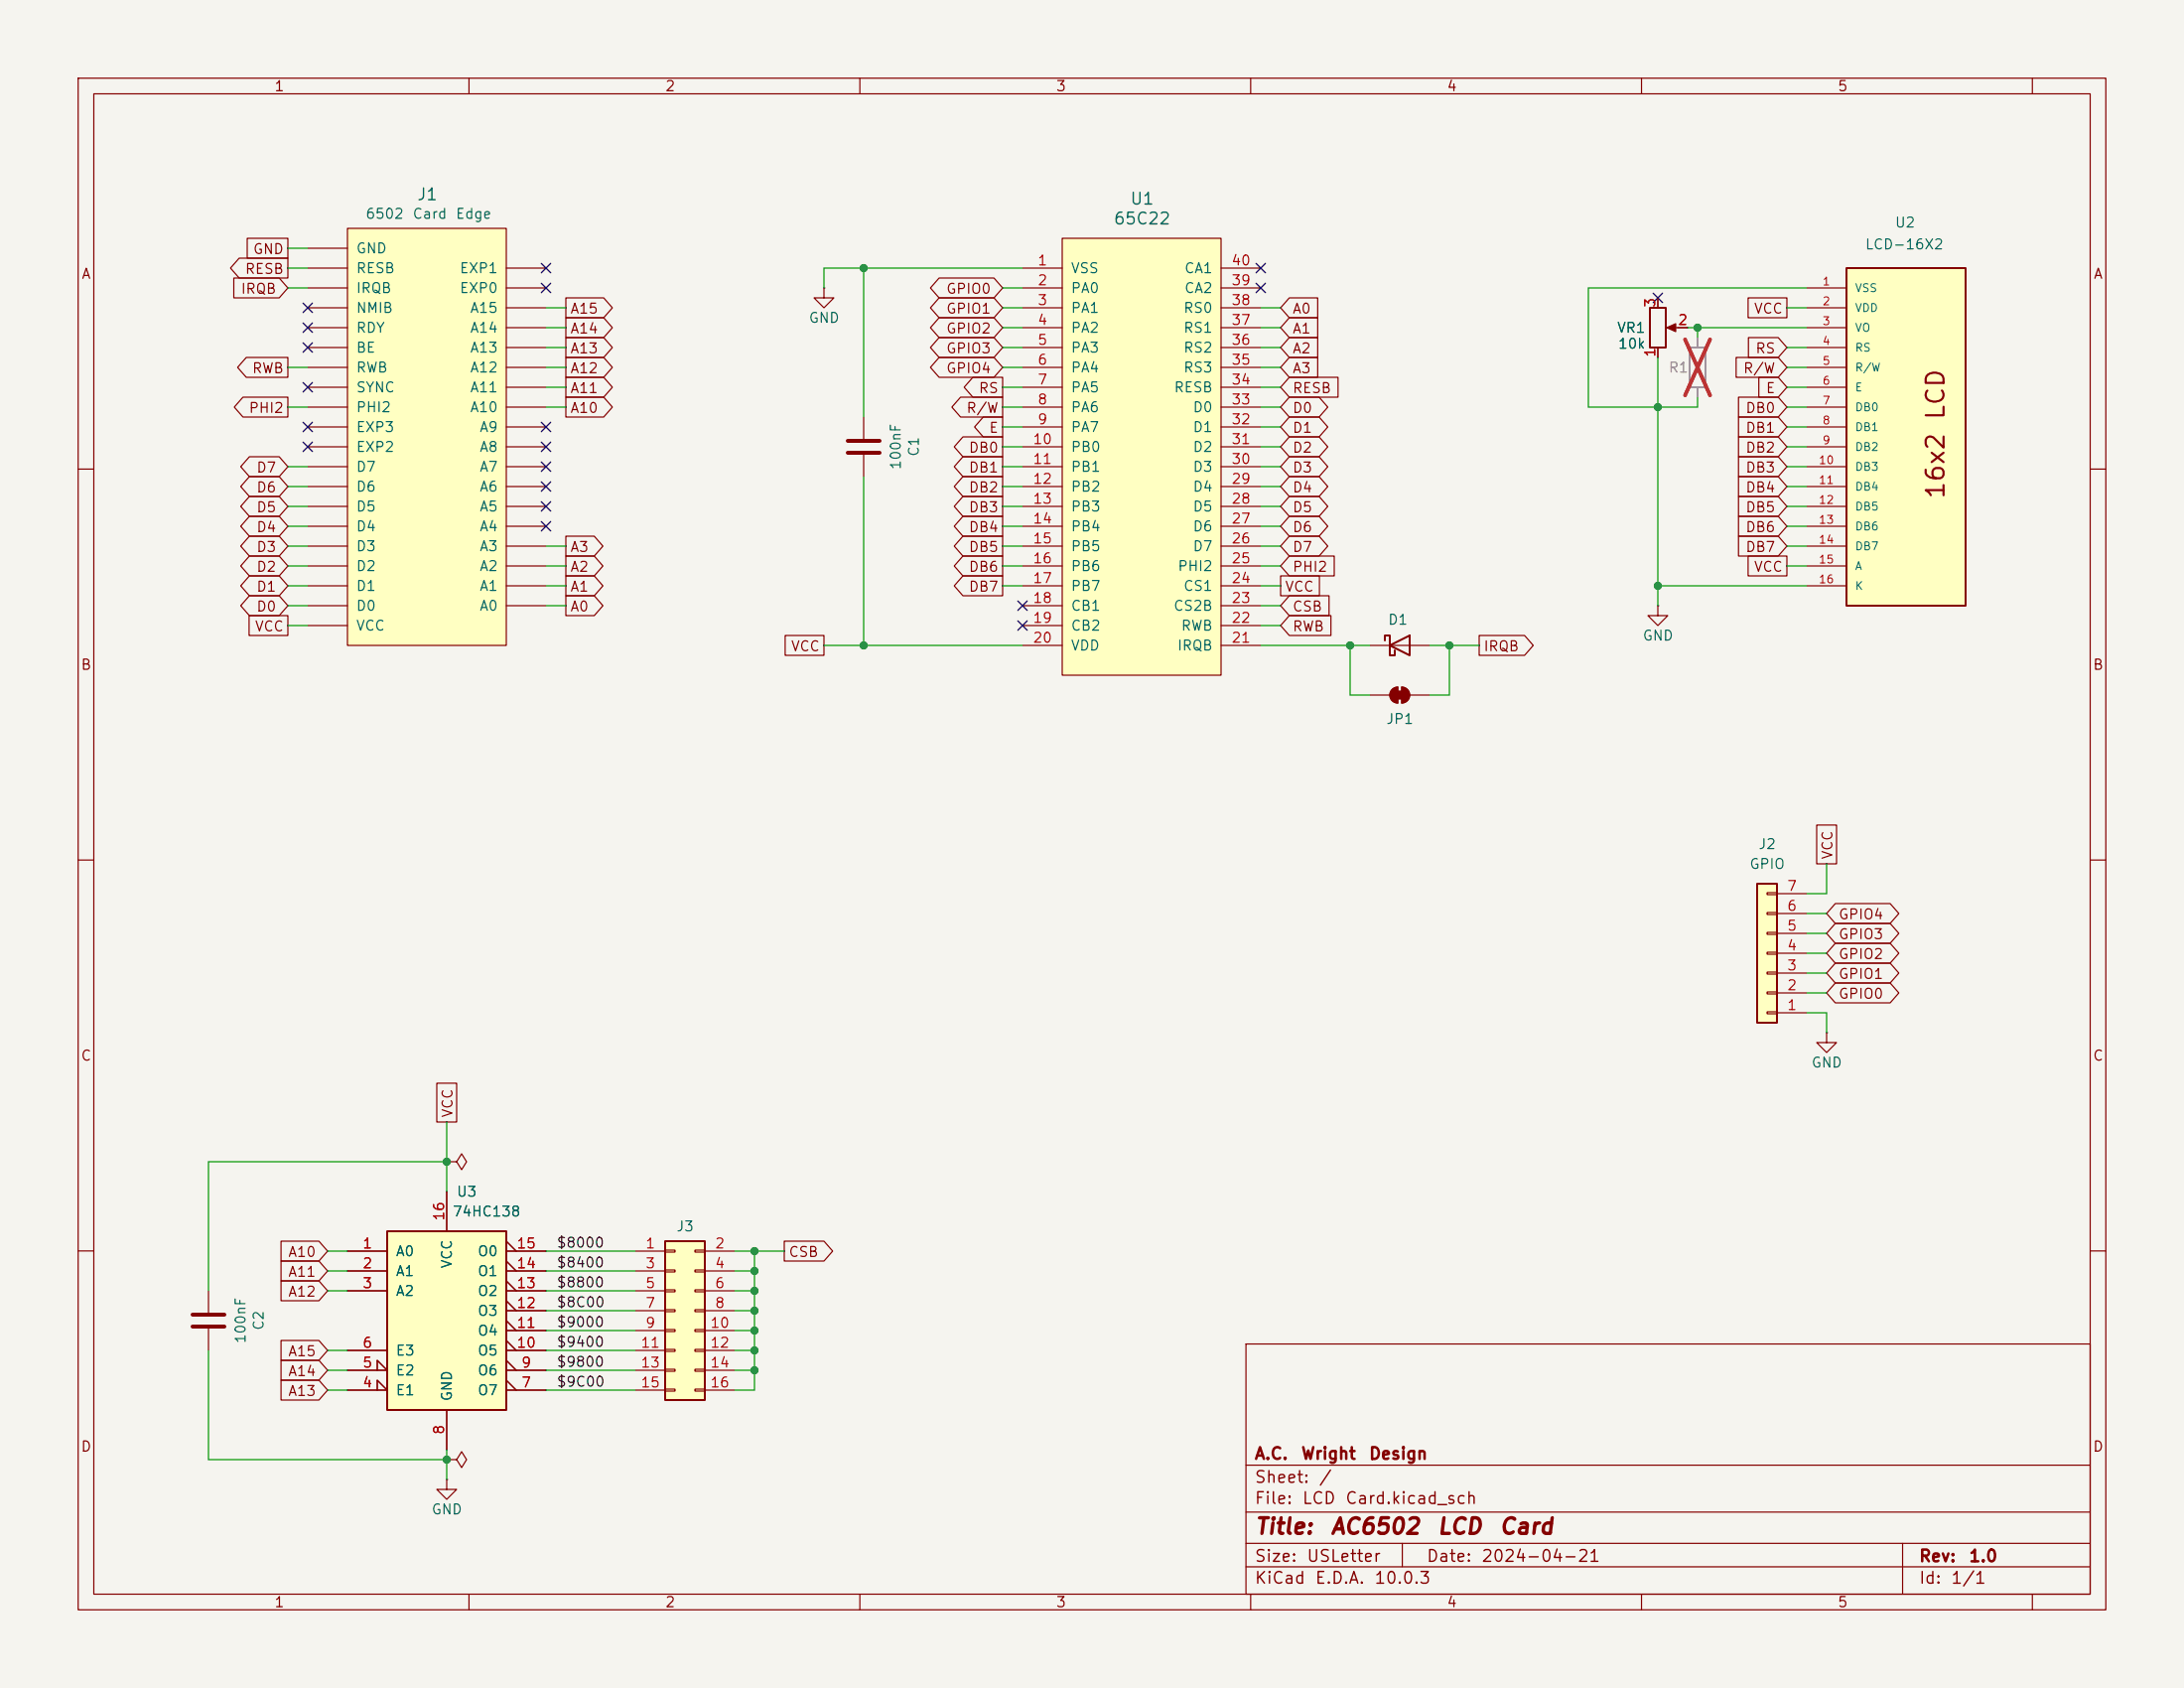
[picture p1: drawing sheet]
<svg xmlns="http://www.w3.org/2000/svg" width="279mm" height="216mm" viewBox="0 0 279 216" stroke-linecap="round" stroke-linejoin="round" font-family="sans-serif">
<path d="M0 0h279.4v215.9h-279.4z" fill="#f5f4ef" stroke="#f5f4ef" stroke-width=".13"/>
<g fill="none" stroke="#840000" stroke-width=".15">
<path d="M10 10h259.4v195.9h-259.4zM12 12h255.4v191.9h-255.4zM60 10v2M110 10v2M160 10v2M210 10v2M260 10v2M212.1 38.1v1.3M212.1 44.5v1.2M213.6 41.9h2.3M10 60h2M267.4 60h2"/>
<path d="M175.3 82.6h7.6M10 110h2M267.4 110h2M10 160h2M26.7 165.1v2.8M26.7 169.9v2.8M159.4 171.9h108v32h-108zM267.4 160h2M159.4 197.4h108M159.4 193.4h108M159.4 187.4h108M179.4 197.4v3"/>
<path d="M243.4 197.4v6.5M60 203.9v2M110 203.9v2M159.4 200.4h108M160 203.9v2M210 203.9v2M260 203.9v2"/>
</g>
<path d="M24.6 168.1h4.1M24.6 169.7h4.1" fill="none" stroke="#840000" stroke-width=".51"/>
<path d="M211.1 39.4h2v5.1h-2zM177.2 81.9v-.6h.6v2.5h.6v-.6M177.8 82.6l2.5-1.3v2.5z" fill="none" stroke="#840000" stroke-width=".25"/>
<path d="M213.2 41.9l1.2-.5v1z" fill="#840000" stroke="#840000" stroke-width=".15"/>
<path d="M236.2 34.3h15.3v43.2h-15.3z" fill="#ffffc2"/>
<path d="M236.2 34.3h15.3v43.2h-15.3z" fill="none" stroke="#840000" stroke-width=".25"/>
<g fill="none" stroke="#840000" stroke-width=".15">
<path d="M231.1 36.8h5.1M231.1 39.4h5.1M231.1 41.9h5.1M231.1 44.5h5.1M231.1 47h5.1M231.1 49.5h5.1M231.1 52.1h5.1M231.1 54.6h5.1M231.1 57.2h5.1M231.1 59.7h5.1M231.1 62.2h5.1M231.1 64.8h5.1"/>
<path d="M231.1 67.3h5.1M231.1 69.9h5.1M231.1 72.4h5.1M231.1 74.9h5.1"/>
</g>
<path d="M44.4 29.2h20.4v53.4h-20.4z" fill="#ffffc2"/>
<g fill="none" stroke="#840000" stroke-width=".15">
<path d="M39.4 39.4h5M39.4 36.8h5M39.4 34.3h5M39.4 31.8h5M44.4 29.2h20.4v53.4h-20.4zM64.8 39.4h5M64.8 36.8h5M64.8 34.3h5M39.4 59.7h5M39.4 57.2h5M39.4 54.6h5M39.4 52.1h5"/>
<path d="M39.4 49.5h5M39.4 47h5M39.4 44.5h5M39.4 41.9h5M64.8 59.7h5M64.8 57.2h5M64.8 54.6h5M64.8 52.1h5M64.8 49.5h5M64.8 47h5M64.8 44.5h5M64.8 41.9h5"/>
<path d="M39.4 77.5h5M39.4 74.9h5M39.4 72.4h5M39.4 69.9h5M39.4 67.3h5M39.4 64.8h5M39.4 62.2h5M64.8 77.5h5M64.8 74.9h5M64.8 72.4h5M64.8 69.9h5M64.8 67.3h5"/>
<path d="M64.8 64.8h5M64.8 62.2h5M39.4 80h5"/>
</g>
<path d="M216.2 44.5h2v5h-2z" fill="none" stroke="#9c9b98" stroke-width=".25"/>
<path d="M217.2 43.2v1.3M217.2 49.5v1.3" fill="none" stroke="#9c9b98" stroke-width=".15"/>
<path d="M215.6 43.4l3.2 7.2M218.8 43.4l-3.2 7.2" fill="none" stroke="#e12e31" stroke-width=".46"/>
<path d="M135.9 30.5h20.3v55.9h-20.3z" fill="#ffffc2"/>
<g fill="none" stroke="#840000" stroke-width=".15">
<path d="M130.8 34.3h5.1M130.8 36.8h5.1M130.8 39.4h5.1M135.9 30.5h20.3v55.9h-20.3zM156.2 34.3h5.1M156.2 36.8h5.1M156.2 39.4h5.1M130.8 41.9h5.1M130.8 44.5h5.1M130.8 47h5.1M130.8 49.5h5.1M130.8 52.1h5.1"/>
<path d="M130.8 54.6h5.1M130.8 57.2h5.1M130.8 59.7h5.1M156.2 41.9h5.1M156.2 44.5h5.1M156.2 47h5.1M156.2 49.5h5.1M156.2 52.1h5.1M156.2 54.6h5.1M156.2 57.2h5.1M156.2 59.7h5.1M130.8 62.2h5.1"/>
<path d="M130.8 64.8h5.1M130.8 67.3h5.1M130.8 69.9h5.1M130.8 72.4h5.1M130.8 74.9h5.1M130.8 77.5h5.1M156.2 62.2h5.1M156.2 64.8h5.1M156.2 67.3h5.1M156.2 69.9h5.1M156.2 72.4h5.1M156.2 74.9h5.1"/>
<path d="M156.2 77.5h5.1M130.8 80h5.1M130.8 82.6h5.1M156.2 80h5.1M156.2 82.6h5.1M233.7 132.1v1.3h1.2l-1.2 1.2-1.3-1.2h1.3M233.7 132.1h.1"/>
</g>
<path d="M224.8 113h2.5v17.8h-2.5z" fill="#ffffc2"/>
<path d="M224.8 113h2.5v17.8h-2.5z" fill="none" stroke="#840000" stroke-width=".25"/>
<g fill="none" stroke="#840000" stroke-width=".15">
<path d="M105.4 36.8v1.3h1.3l-1.3 1.3-1.3-1.3h1.3M105.4 36.8h.1M212.1 77.5v1.2h1.3l-1.3 1.3-1.3-1.3h1.3M212.1 77.5h.1M175.3 88.9h2.5M178.1 88.2l.4-.3h.3v2a1.02 1.02 0 0 1-.9-.6 1.02 1.02 0 0 1 .2-1.1zM179.3 87.9a1.02 1.02 0 0 1 1 1 1.02 1.02 0 0 1-1 1zM180.3 88.9h2.6M226.1 119.3h1.2v.2h-1.2zM226.1 116.7h1.2v.3h-1.2zM226.1 114.2h1.2v.2h-1.2zM227.3 119.4h3.8"/>
<path d="M227.3 116.8h3.8M227.3 114.3h3.8M226.1 129.4h1.2v.3h-1.2zM226.1 126.9h1.2v.2h-1.2zM226.1 124.3h1.2v.3h-1.2zM226.1 121.8h1.2v.2h-1.2zM227.3 129.5h3.8M227.3 127h3.8M227.3 124.5h3.8M227.3 121.9h3.8M57.1 148.6h1.3l.7-1 .6 1-.6 1-.7-1M57.1 148.6h.1"/>
</g>
<g fill="#840000" stroke="#840000" stroke-width=".15">
<path d="M178.6 88.4h1v1h-1z"/>
<path d="M178.1 88.2l.4-.3h.3v2a1.02 1.02 0 0 1-.9-.6 1.02 1.02 0 0 1 .2-1.1z"/>
<path d="M179.3 87.9a1.02 1.02 0 0 1 1 1 1.02 1.02 0 0 1-1 1z"/>
</g>
<path d="M85.1 158.8h5.1v20.3h-5.1z" fill="#ffffc2"/>
<path d="M85.1 158.8h5.1v20.3h-5.1z" fill="none" stroke="#840000" stroke-width=".25"/>
<g fill="none" stroke="#840000" stroke-width=".15">
<path d="M110.5 53.3v2.8M110.5 58.2v2.8M85.1 159.9h1.3v.2h-1.3zM88.9 159.9h1.3v.2h-1.3zM81.3 160h3.8M81.3 162.6h3.8M81.3 165.1h3.8M81.3 167.6h3.8M81.3 170.2h3.8M81.3 172.7h3.8M81.3 175.3h3.8M81.3 177.8h3.8"/>
<path d="M85.1 162.4h1.3v.3h-1.3zM85.1 165h1.3v.2h-1.3zM85.1 167.5h1.3v.3h-1.3zM85.1 170.1h1.3v.2h-1.3zM85.1 172.6h1.3v.2h-1.3zM85.1 175.1h1.3v.3h-1.3zM85.1 177.7h1.3v.2h-1.3zM88.9 162.4h1.3v.3h-1.3zM88.9 165h1.3v.2h-1.3zM88.9 167.5h1.3v.3h-1.3zM88.9 170.1h1.3v.2h-1.3zM88.9 172.6h1.3v.2h-1.3z"/>
<path d="M88.9 175.1h1.3v.3h-1.3zM88.9 177.7h1.3v.2h-1.3zM90.2 160h3.8M90.2 162.6h3.8M90.2 165.1h3.8M90.2 167.6h3.8M90.2 170.2h3.8M90.2 172.7h3.8M90.2 175.3h3.8M90.2 177.8h3.8"/>
</g>
<path d="M108.5 56.4h4M108.5 57.9h4" fill="none" stroke="#840000" stroke-width=".51"/>
<path d="M49.5 157.5h15.3v22.8h-15.3z" fill="#ffffc2"/>
<path d="M49.5 157.5h15.3v22.8h-15.3z" fill="none" stroke="#840000" stroke-width=".25"/>
<g fill="none" stroke="#840000" stroke-width=".15">
<path d="M29.9 35.6h5.8l1.1 1.2-1.1 1.3h-5.8zM30.6 33h6.2v2.6h-6.2l-1.1-1.3zM31.6 30.5h5.2v2.5h-5.2zM72.4 38.1h4.8l1.1 1.3-1.1 1.2h-4.8zM120.1 35.6h7.1l1.1 1.2-1.1 1.3h-7.1l-1.1-1.3zM120.1 38.1h7.1l1.1 1.3-1.1 1.2h-7.1l-1.1-1.2zM164.9 38.1h3.7v2.5h-3.7l-1.1-1.2zM212.1 38.1v1.3M223.6 38.1h5v2.5h-5zM31.1 50.8h5.7v2.5h-5.7l-1.1-1.2zM31.5 45.7h5.3v2.6h-5.3l-1.1-1.3zM31.9 58.4h3.8l1.1 1.3-1.1 1.3h-3.8l-1.1-1.3z"/>
<path d="M72.4 40.6h4.8l1.1 1.3-1.1 1.3h-4.8zM72.4 43.2h4.8l1.1 1.3-1.1 1.2h-4.8zM72.4 45.7h4.8l1.1 1.3-1.1 1.3h-4.8zM72.4 50.8h4.8l1.1 1.3-1.1 1.2h-4.8zM72.4 48.3h4.8l1.1 1.2-1.1 1.3h-4.8zM120.1 40.6h7.1l1.1 1.3-1.1 1.3h-7.1l-1.1-1.3zM120.1 45.7h7.1l1.1 1.3-1.1 1.3h-7.1l-1.1-1.3zM120.1 43.2h7.1l1.1 1.3-1.1 1.2h-7.1l-1.1-1.2zM122.9 50.8h5.4v2.5h-5.4l-1.1-1.2zM123.2 55.9h5.1v2.5h-5.1l-1.1-1.2zM123.2 58.4h5.1v2.6h-5.1l-1.1-1.3zM124.5 48.3h3.8v2.5h-3.8l-1.2-1.3z"/>
<path d="M125.8 53.3h2.5v2.6h-2.5l-1.1-1.3zM164.9 50.8h3.9l1.1 1.3-1.1 1.2h-3.9l-1.1-1.2zM164.9 53.3h3.9l1.1 1.3-1.1 1.3h-3.9l-1.1-1.3zM164.9 48.3h6.3v2.5h-6.3l-1.1-1.3zM164.9 43.2h3.7v2.5h-3.7l-1.1-1.2zM164.9 45.7h3.7v2.6h-3.7l-1.1-1.3zM164.9 40.6h3.7v2.6h-3.7l-1.1-1.3zM164.9 55.9h3.9l1.1 1.3-1.1 1.2h-3.9l-1.1-1.2zM164.9 58.4h3.9l1.1 1.3-1.1 1.3h-3.9l-1.1-1.3zM212.1 44.5v1.2M214.6 41.9h1.3M222.1 45.7h5.4l1.1 1.3-1.1 1.3h-5.4z"/>
<path d="M222.4 53.3h5.1l1.1 1.3-1.1 1.3h-5.1zM222.4 55.9h5.1l1.1 1.3-1.1 1.2h-5.1zM222.4 58.4h5.1l1.1 1.3-1.1 1.3h-5.1zM222.4 50.8h5.1l1.1 1.3-1.1 1.2h-5.1zM223.7 43.2h3.8l1.1 1.3-1.1 1.2h-3.8zM225 48.3h2.5l1.1 1.2-1.1 1.3h-2.5zM31.9 78.7h4.9v2.6h-4.9zM31.9 61h3.8l1.1 1.2-1.1 1.3h-3.8l-1.1-1.3zM31.9 63.5h3.8l1.1 1.3-1.1 1.2h-3.8l-1.1-1.2zM31.9 66h3.8l1.1 1.3-1.1 1.3h-3.8l-1.1-1.3zM31.9 68.6h3.8l1.1 1.3-1.1 1.2h-3.8l-1.1-1.2zM31.9 71.1h3.8l1.1 1.3-1.1 1.3h-3.8l-1.1-1.3z"/>
<path d="M31.9 73.7h3.8l1.1 1.2-1.1 1.3h-3.8l-1.1-1.3zM31.9 76.2h3.8l1.1 1.3-1.1 1.2h-3.8l-1.1-1.2zM72.4 68.6h3.6l1.1 1.3-1.1 1.2h-3.6zM72.4 73.7h3.6l1.1 1.2-1.1 1.3h-3.6zM72.4 76.2h3.6l1.1 1.3-1.1 1.2h-3.6zM72.4 71.1h3.6l1.1 1.3-1.1 1.3h-3.6zM123.2 73.7h5.1v2.5h-5.1l-1.1-1.3zM123.2 68.6h5.1v2.5h-5.1l-1.1-1.2zM123.2 71.1h5.1v2.6h-5.1l-1.1-1.3zM123.2 66h5.1v2.6h-5.1l-1.1-1.3zM123.2 61h5.1v2.5h-5.1l-1.1-1.3zM123.2 63.5h5.1v2.5h-5.1l-1.1-1.2z"/>
<path d="M163.8 73.7h5v2.5h-5zM164.9 71.1h5.8v2.6h-5.8l-1.1-1.3zM164.9 68.6h3.9l1.1 1.3-1.1 1.2h-3.9l-1.1-1.2zM164.9 63.5h3.9l1.1 1.3-1.1 1.2h-3.9l-1.1-1.2zM164.9 61h3.9l1.1 1.2-1.1 1.3h-3.9l-1.1-1.3zM164.9 66h3.9l1.1 1.3-1.1 1.3h-3.9l-1.1-1.3zM164.9 78.7h5.4v2.6h-5.4l-1.1-1.3zM164.9 76.2h5.1v2.5h-5.1l-1.1-1.2zM222.4 66h5.1l1.1 1.3-1.1 1.3h-5.1zM222.4 68.6h5.1l1.1 1.3-1.1 1.2h-5.1zM222.4 61h5.1l1.1 1.2-1.1 1.3h-5.1zM222.4 63.5h5.1l1.1 1.3-1.1 1.2h-5.1z"/>
<path d="M223.6 71.1h5v2.6h-5zM100.4 81.3h5v2.5h-5zM189.2 81.3h5.8l1.2 1.3-1.2 1.2h-5.8zM232.4 105.5h2.6v5h-2.6zM234.8 118.1h7l1.1 1.3-1.1 1.3h-7l-1.1-1.3zM234.8 115.6h7l1.1 1.2-1.1 1.3h-7l-1.1-1.3zM55.9 138.5h2.5v5h-2.5zM234.8 120.6h7l1.1 1.3-1.1 1.3h-7l-1.1-1.3zM234.8 123.2h7l1.1 1.3-1.1 1.2h-7l-1.1-1.2zM234.8 125.7h7l1.1 1.3-1.1 1.3h-7l-1.1-1.3zM36 158.7h4.8l1.1 1.3-1.1 1.3h-4.8zM57.1 152.4v5.1"/>
<path d="M64.8 158.8l1.2 1.2M100.3 158.7h5.1l1.1 1.3-1.1 1.3h-5.1zM36 176.5h4.8l1.1 1.3-1.1 1.3h-4.8zM36 174h4.8l1.1 1.3-1.1 1.2h-4.8zM36 163.8h4.8l1.1 1.3-1.1 1.3h-4.8zM36 171.4h4.8l1.1 1.3-1.1 1.3h-4.8zM36 161.3h4.8l1.1 1.3-1.1 1.2h-4.8zM44.4 177.8h5.1l-1.2-1.3v1.3M44.4 175.3h5.1l-1.2-1.3v1.3M44.4 160h5.1M44.4 162.6h5.1M44.4 165.1h5.1"/>
<path d="M44.4 172.7h5.1M64.8 160h5M64.8 162.6h5M64.8 165.1h5M64.8 177.8h5M64.8 175.3h5M64.8 172.7h5M64.8 176.5l1.2 1.3M64.8 174l1.2 1.3M64.8 171.5l1.2 1.2M64.8 170.2h5M64.8 168.9l1.2 1.3"/>
<path d="M64.8 167.6h5M64.8 166.4l1.2 1.2M64.8 163.8l1.2 1.3M64.8 161.3l1.2 1.3M57.1 189.2v1.3h1.3l-1.3 1.3-1.2-1.3h1.2M57.1 189.2h.1M57.1 186.7h1.3l.7-1 .6 1-.6 1-.7-1M57.1 186.7h.1M57.1 180.3v5.1"/>
</g>
<g fill="none" stroke="#009600" stroke-width=".15">
<path d="M36.8 31.8h2.6M36.8 36.8h2.6M36.8 34.3h2.6M69.8 39.4h2.6M110.5 34.3v19M128.3 36.8h2.5M128.3 39.4h2.5M130.8 34.3h-25.4v2.5M161.3 39.4h2.5M228.6 39.4h2.5M231.1 36.8h-27.9v15.3h14v-1.3M36.8 52.1h2.6"/>
<path d="M36.8 47h2.6M36.8 59.7h2.6M69.8 41.9h2.6M69.8 49.5h2.6M69.8 52.1h2.6M69.8 47h2.6M69.8 44.5h2.6M128.3 41.9h2.5M128.3 49.5h2.5M128.3 52.1h2.5M128.3 54.6h2.5M128.3 47h2.5"/>
<path d="M128.3 59.7h2.5M128.3 44.5h2.5M128.3 57.2h2.5M161.3 41.9h2.5M161.3 49.5h2.5M161.3 52.1h2.5M161.3 54.6h2.5M161.3 47h2.5M161.3 59.7h2.5M161.3 44.5h2.5M161.3 57.2h2.5M212.1 45.7v31.8"/>
<path d="M215.9 41.9h15.2M217.2 41.9v1.3M228.6 49.5h2.5M228.6 52.1h2.5M228.6 54.6h2.5M228.6 47h2.5M228.6 59.7h2.5M228.6 44.5h2.5M228.6 57.2h2.5M36.8 77.5h2.6M36.8 74.9h2.6M36.8 72.4h2.6"/>
<path d="M36.8 69.9h2.6M36.8 67.3h2.6M36.8 64.8h2.6M36.8 62.2h2.6M69.8 77.5h2.6M69.8 74.9h2.6M69.8 72.4h2.6M69.8 69.9h2.6M110.5 61v21.6M128.3 74.9h2.5M128.3 72.4h2.5M128.3 69.9h2.5"/>
<path d="M128.3 67.3h2.5M128.3 64.8h2.5M128.3 62.2h2.5M161.3 77.5h2.5M161.3 74.9h2.5M161.3 72.4h2.5M161.3 69.9h2.5M161.3 67.3h2.5M161.3 64.8h2.5M161.3 62.2h2.5M212.1 74.9h19M228.6 72.4h2.5"/>
<path d="M228.6 69.9h2.5M228.6 67.3h2.5M228.6 64.8h2.5M228.6 62.2h2.5M36.8 80h2.6M105.4 82.6h25.4M161.3 82.6h14M161.3 80h2.5M172.7 82.6v6.3h2.6M182.9 82.6h6.3M185.4 82.6v6.3h-2.5M231.1 119.4h2.6"/>
<path d="M231.1 116.8h2.6M233.7 110.5v3.8h-2.6M231.1 121.9h2.6M231.1 124.5h2.6M231.1 129.5h2.6v2.6M231.1 127h2.6M57.1 148.6h-30.4v16.5M57.1 143.5v8.9M26.7 172.7v14h30.4M41.9 160h2.5M41.9 162.6h2.5M41.9 175.3h2.5"/>
<path d="M41.9 165.1h2.5M41.9 177.8h2.5M41.9 172.7h2.5M69.8 160h11.5M69.8 162.6h11.5M69.8 175.3h11.5M69.8 165.1h11.5M69.8 167.6h11.5M69.8 177.8h11.5M69.8 172.7h11.5M69.8 170.2h11.5M94 160h6.3"/>
<path d="M94 162.6h2.5M94 175.3h2.5M94 165.1h2.5M94 167.6h2.5M94 172.7h2.5M94 170.2h2.5M96.5 160v17.8h-2.5M57.1 185.4v3.8"/>
</g>
<g fill="none" stroke="#000084" stroke-width=".15">
<path d="M38.8 38.8l1.2 1.2M40 38.8l-1.2 1.2M69.2 36.2l1.3 1.2M69.2 33.7l1.3 1.2M70.5 36.2l-1.3 1.2M70.5 33.7l-1.3 1.2M160.7 33.7l1.2 1.2M160.7 36.2l1.2 1.2M161.9 33.7l-1.2 1.2M161.9 36.2l-1.2 1.2M211.5 37.5l1.2 1.2M212.7 37.5l-1.2 1.2"/>
<path d="M38.8 43.8l1.2 1.3M38.8 41.3l1.2 1.2M38.8 54l1.2 1.2M38.8 56.5l1.2 1.3M38.8 48.9l1.2 1.2M40 43.8l-1.2 1.3M40 41.3l-1.2 1.2M40 54l-1.2 1.2M40 56.5l-1.2 1.3M40 48.9l-1.2 1.2M69.2 54l1.3 1.2M69.2 56.5l1.3 1.3"/>
<path d="M69.2 59.1l1.3 1.2M70.5 54l-1.3 1.2M70.5 56.5l-1.3 1.3M70.5 59.1l-1.3 1.2M69.2 61.6l1.3 1.2M69.2 64.2l1.3 1.2M69.2 66.7l1.3 1.2M70.5 61.6l-1.3 1.2M70.5 64.2l-1.3 1.2M70.5 66.7l-1.3 1.2M130.2 79.4l1.2 1.2M130.2 76.9l1.2 1.2"/>
<path d="M131.4 79.4l-1.2 1.2M131.4 76.9l-1.2 1.2"/>
</g>
<path d="M217.2 43.2v1.3M217.2 49.5v1.3" fill="none" stroke="#9c9b98" stroke-width=".15"/>
<path d="M215.6 43.4l3.2 7.2M218.8 43.4l-3.2 7.2" fill="none" stroke="#e12e31" stroke-width=".46"/>
<g fill="#009600" stroke="#009600" stroke-width=".13">
<circle cx="110.5" cy="34.3" r=".46"/>
<circle cx="57.1" cy="186.7" r=".46"/>
<circle cx="110.5" cy="82.6" r=".46"/>
<circle cx="96.5" cy="170.2" r=".46"/>
<circle cx="96.5" cy="165.1" r=".46"/>
<circle cx="96.5" cy="167.6" r=".46"/>
<circle cx="96.5" cy="175.3" r=".46"/>
<circle cx="96.5" cy="172.7" r=".46"/>
<circle cx="96.5" cy="162.6" r=".46"/>
<circle cx="96.5" cy="160" r=".46"/>
<circle cx="57.1" cy="148.6" r=".46"/>
<circle cx="212.1" cy="74.9" r=".46"/>
<circle cx="185.4" cy="82.6" r=".46"/>
<circle cx="212.1" cy="52.1" r=".46"/>
<circle cx="217.2" cy="41.9" r=".46"/>
<circle cx="172.7" cy="82.6" r=".46"/>
</g>
<text font-size="2.3" fill="#840000" x="249.3" y="64" transform="rotate(-90 249.3 64)">16x2 LCD</text>
<g font-size="2" fill="#840000">
<text x="160.4" y="196.7">Title:</text>
<text x="170.1" y="196.7">AC6502</text>
<text x="183.7" y="196.7">LCD</text>
<text x="191.7" y="196.7">Card</text>
</g>
<g font-size="1.5" fill="#006464">
<text x="53.2" y="26">J1</text>
<text x="142.4" y="29.1">65C22</text>
<text x="144.5" y="26.5">U1</text>
</g>
<g font-size="1.5" fill="#840000">
<text x="160.4" y="190">Sheet:</text>
<text x="160.4" y="187">A.C.</text>
<text x="166.4" y="187">Wright</text>
<text x="168.6" y="190">/</text>
<text x="175" y="187">Design</text>
<text x="160.4" y="192.7">File:</text>
<text x="166.5" y="192.7">LCD</text>
<text x="172" y="192.7">Card.kicad_sch</text>
<text x="160.4" y="202.9">KiCad</text>
<text x="160.4" y="200.1">Size:</text>
<text x="167.1" y="200.1">USLetter</text>
<text x="168.1" y="202.9">E.D.A.</text>
<text x="175.7" y="202.9">10.0.3</text>
<text x="182.4" y="200.1">Date:</text>
<text x="189.4" y="200.1">2024-04-21</text>
<text x="245.4" y="200.1">Rev:</text>
<text x="245.4" y="202.9">Id:</text>
<text x="249.5" y="202.9">1/1</text>
<text x="251.8" y="200.1">1.0</text>
</g>
<g font-size="1.3" fill="#840000">
<text x="35" y="12">1</text>
<text x="85" y="12">2</text>
<text x="135" y="12">3</text>
<text x="185" y="12">4</text>
<text x="235" y="12">5</text>
<text x="10.3" y="36">A</text>
<text x="31.3" y="35.4">RESB</text>
<text x="32.3" y="32.8">GND</text>
<text x="267.7" y="36">A</text>
<text x="30.7" y="37.9">IRQB</text>
<text x="72.9" y="40.4">A15</text>
<text x="121" y="37.9">GPIO0</text>
<text x="121" y="40.4">GPIO1</text>
<text x="165.3" y="40.4">A0</text>
<text x="224.3" y="40.4">VCC</text>
<text x="72.9" y="43">A14</text>
<text x="72.9" y="45.5">A13</text>
<text x="121" y="43">GPIO2</text>
<text x="121" y="45.5">GPIO3</text>
<text x="165.3" y="45.5">A2</text>
<text x="165.3" y="43">A1</text>
<text x="224.5" y="45.5">RS</text>
<text x="31.7" y="53.1">PHI2</text>
<text x="32.2" y="48.1">RWB</text>
<text x="72.9" y="48.1">A12</text>
<text x="72.9" y="53.1">A10</text>
<text x="72.9" y="50.6">A11</text>
<text x="121" y="48.1">GPIO4</text>
<text x="123.5" y="53.1">R/W</text>
<text x="125.1" y="50.6">RS</text>
<text x="165.3" y="53.1">D0</text>
<text x="165.3" y="50.6">RESB</text>
<text x="165.3" y="48.1">A3</text>
<text x="222.9" y="48.1">R/W</text>
<text x="223.2" y="53.1">DB0</text>
<text x="225.8" y="50.6">E</text>
<text x="123.8" y="58.2">DB0</text>
<text x="126.4" y="55.7">E</text>
<text x="165.3" y="55.7">D1</text>
<text x="165.3" y="58.2">D2</text>
<text x="223.2" y="55.7">DB1</text>
<text x="223.2" y="58.2">DB2</text>
<text x="32.7" y="60.8">D7</text>
<text x="32.7" y="63.3">D6</text>
<text x="32.7" y="65.8">D5</text>
<text x="123.8" y="60.8">DB1</text>
<text x="123.8" y="63.3">DB2</text>
<text x="123.8" y="65.8">DB3</text>
<text x="165.3" y="65.8">D5</text>
<text x="165.3" y="63.3">D4</text>
<text x="165.3" y="60.8">D3</text>
<text x="223.2" y="63.3">DB4</text>
<text x="223.2" y="60.8">DB3</text>
<text x="223.2" y="65.8">DB5</text>
<text x="32.7" y="68.4">D4</text>
<text x="32.7" y="70.9">D3</text>
<text x="72.9" y="70.9">A3</text>
<text x="123.8" y="70.9">DB5</text>
<text x="123.8" y="68.4">DB4</text>
<text x="165.3" y="70.9">D7</text>
<text x="165.3" y="68.4">D6</text>
<text x="223.2" y="68.4">DB6</text>
<text x="223.2" y="70.9">DB7</text>
<text x="32.7" y="73.5">D2</text>
<text x="32.7" y="76">D1</text>
<text x="72.9" y="76">A1</text>
<text x="72.9" y="73.5">A2</text>
<text x="123.8" y="76">DB7</text>
<text x="123.8" y="73.5">DB6</text>
<text x="164.3" y="76">VCC</text>
<text x="165.3" y="73.5">PHI2</text>
<text x="224.3" y="73.5">VCC</text>
<text x="32.5" y="81.1">VCC</text>
<text x="32.7" y="78.5">D0</text>
<text x="72.9" y="78.5">A0</text>
<text x="101.1" y="83.6">VCC</text>
<text x="165.3" y="81.1">RWB</text>
<text x="165.3" y="78.5">CSB</text>
<text x="189.7" y="83.6">IRQB</text>
<text x="10.3" y="86">B</text>
<text x="267.7" y="86">B</text>
<text x="234.7" y="110" transform="rotate(-90 234.7 110)">VCC</text>
<text x="235.1" y="117.9">GPIO4</text>
<text x="235.1" y="120.4">GPIO3</text>
<text x="235.1" y="123">GPIO2</text>
<text x="235.1" y="125.5">GPIO1</text>
<text x="235.1" y="128.1">GPIO0</text>
<text x="10.3" y="136">C</text>
<text x="267.7" y="136">C</text>
<text x="58.2" y="143" transform="rotate(-90 58.2 143)">VCC</text>
<text x="36.8" y="161.1">A10</text>
<text x="100.8" y="161.1">CSB</text>
<text x="36.8" y="166.2">A12</text>
<text x="36.8" y="163.6">A11</text>
<text x="36.8" y="173.8">A15</text>
<text x="36.8" y="178.9">A13</text>
<text x="36.8" y="176.3">A14</text>
<text x="10.3" y="186">D</text>
<text x="267.7" y="186">D</text>
<text x="35" y="205.9">1</text>
<text x="85" y="205.9">2</text>
<text x="135" y="205.9">3</text>
<text x="185" y="205.9">4</text>
<text x="235" y="205.9">5</text>
</g>
<g font-size="1.3" fill="#006464">
<text x="46.7" y="28.3">6502</text>
<text x="52.7" y="28.3">Card</text>
<text x="58.2" y="28.3">Edge</text>
<text x="242.3" y="29.4">U2</text>
<text x="45.5" y="32.7">GND</text>
<text x="45.5" y="35.3">RESB</text>
<text x="58.7" y="35.3">EXP1</text>
<text x="136.9" y="35.3">VSS</text>
<text x="151.4" y="35.3">CA1</text>
<text x="238.5" y="32.2">LCD-16X2</text>
<text x="45.5" y="37.8">IRQB</text>
<text x="45.5" y="40.3">NMIB</text>
<text x="58.7" y="37.8">EXP0</text>
<text x="60" y="40.3">A15</text>
<text x="103.4" y="41.6">GND</text>
<text x="136.9" y="37.8">PA0</text>
<text x="136.9" y="40.3">PA1</text>
<text x="151.3" y="40.3">RS0</text>
<text x="151.4" y="37.8">CA2</text>
<text x="45.5" y="45.4">BE</text>
<text x="45.5" y="42.9">RDY</text>
<text x="45.5" y="48">RWB</text>
<text x="60" y="48">A12</text>
<text x="60" y="45.4">A13</text>
<text x="60" y="42.9">A14</text>
<text x="136.9" y="42.9">PA2</text>
<text x="136.9" y="45.4">PA3</text>
<text x="136.9" y="48">PA4</text>
<text x="151.3" y="48">RS3</text>
<text x="151.3" y="45.4">RS2</text>
<text x="151.3" y="42.9">RS1</text>
<text x="206.8" y="42.9">VR1</text>
<text x="206.9" y="44.9">10k</text>
<text x="45.5" y="53">PHI2</text>
<text x="45.5" y="50.5">SYNC</text>
<text x="60" y="53">A10</text>
<text x="60" y="50.5">A11</text>
<text x="136.9" y="50.5">PA5</text>
<text x="136.9" y="53">PA6</text>
<text x="150.1" y="50.5">RESB</text>
<text x="152.5" y="53">D0</text>
<text x="45.5" y="58.1">EXP2</text>
<text x="45.5" y="55.6">EXP3</text>
<text x="61.3" y="58.1">A8</text>
<text x="61.3" y="55.6">A9</text>
<text x="117.9" y="58.5" transform="rotate(-90 117.9 58.5)">C1</text>
<text x="136.9" y="55.6">PA7</text>
<text x="136.9" y="58.1">PB0</text>
<text x="152.5" y="58.1">D2</text>
<text x="152.5" y="55.6">D1</text>
<text x="45.5" y="65.7">D5</text>
<text x="45.5" y="63.2">D6</text>
<text x="45.5" y="60.7">D7</text>
<text x="61.3" y="65.7">A5</text>
<text x="61.3" y="63.2">A6</text>
<text x="61.3" y="60.7">A7</text>
<text x="115.6" y="60.2" transform="rotate(-90 115.6 60.2)">100nF</text>
<text x="136.9" y="60.7">PB1</text>
<text x="136.9" y="63.2">PB2</text>
<text x="136.9" y="65.7">PB3</text>
<text x="152.5" y="65.7">D5</text>
<text x="152.5" y="63.2">D4</text>
<text x="152.5" y="60.7">D3</text>
<text x="45.5" y="70.8">D3</text>
<text x="45.5" y="68.3">D4</text>
<text x="61.3" y="70.8">A3</text>
<text x="61.3" y="68.3">A4</text>
<text x="136.9" y="68.3">PB4</text>
<text x="136.9" y="70.8">PB5</text>
<text x="152.5" y="70.8">D7</text>
<text x="152.5" y="68.3">D6</text>
<text x="45.5" y="75.9">D1</text>
<text x="45.5" y="73.4">D2</text>
<text x="61.3" y="75.9">A1</text>
<text x="61.3" y="73.4">A2</text>
<text x="136.9" y="73.4">PB6</text>
<text x="136.9" y="75.9">PB7</text>
<text x="150.6" y="73.4">PHI2</text>
<text x="151.3" y="75.9">CS1</text>
<text x="45.5" y="78.4">D0</text>
<text x="45.5" y="81">VCC</text>
<text x="61.3" y="78.4">A0</text>
<text x="136.9" y="78.4">CB1</text>
<text x="136.9" y="81">CB2</text>
<text x="136.9" y="83.5">VDD</text>
<text x="150" y="78.4">CS2B</text>
<text x="150.5" y="83.5">IRQB</text>
<text x="151" y="81">RWB</text>
<text x="177.5" y="80.2">D1</text>
<text x="210.1" y="82.3">GND</text>
<text x="177.2" y="92.9">JP1</text>
<text x="223.7" y="111.5">GPIO</text>
<text x="224.9" y="108.9">J2</text>
<text x="231.6" y="136.9">GND</text>
<text x="57.8" y="155.9">74HC138</text>
<text x="58.3" y="153.4">U3</text>
<text x="50.5" y="161">A0</text>
<text x="61" y="161">O0</text>
<text x="86.4" y="157.8">J3</text>
<text x="50.5" y="163.5">A1</text>
<text x="50.5" y="166.1">A2</text>
<text x="58.1" y="162.3" transform="rotate(-90 58.1 162.3)">VCC</text>
<text x="61" y="166.1">O2</text>
<text x="61" y="163.5">O1</text>
<text x="31.7" y="171.9" transform="rotate(-90 31.7 171.9)">100nF</text>
<text x="34" y="170.3" transform="rotate(-90 34 170.3)">C2</text>
<text x="50.5" y="173.7">E3</text>
<text x="61" y="173.7">O5</text>
<text x="61" y="171.2">O4</text>
<text x="61" y="168.6">O3</text>
<text x="50.5" y="178.8">E1</text>
<text x="50.5" y="176.2">E2</text>
<text x="58.1" y="179.3" transform="rotate(-90 58.1 179.3)">GND</text>
<text x="61" y="178.8">O7</text>
<text x="61" y="176.2">O6</text>
<text x="55.1" y="194">GND</text>
</g>
<g font-size="1.3" fill="#a90000">
<text x="132.6" y="34.3">1</text>
<text x="157.4" y="34.3">40</text>
<text x="132.6" y="36.8">2</text>
<text x="132.6" y="39.3">3</text>
<text x="132.6" y="41.9">4</text>
<text x="157.4" y="41.9">37</text>
<text x="157.4" y="39.3">38</text>
<text x="157.4" y="36.8">39</text>
<text x="212.1" y="39.4" transform="rotate(-90 212.1 39.4)">3</text>
<text x="214.6" y="41.9">2</text>
<text x="132.6" y="44.4">5</text>
<text x="132.6" y="47">6</text>
<text x="157.4" y="47">35</text>
<text x="157.4" y="44.4">36</text>
<text x="212.1" y="45.8" transform="rotate(-90 212.1 45.8)">1</text>
<text x="132.6" y="49.5">7</text>
<text x="132.6" y="52">8</text>
<text x="157.4" y="52">33</text>
<text x="157.4" y="49.5">34</text>
<text x="132" y="57.1">10</text>
<text x="132" y="59.7">11</text>
<text x="132.6" y="54.6">9</text>
<text x="157.4" y="59.7">30</text>
<text x="157.4" y="57.1">31</text>
<text x="157.4" y="54.6">32</text>
<text x="132" y="62.2">12</text>
<text x="132" y="64.7">13</text>
<text x="157.4" y="64.7">28</text>
<text x="157.4" y="62.2">29</text>
<text x="132" y="67.3">14</text>
<text x="132" y="69.8">15</text>
<text x="157.4" y="69.8">26</text>
<text x="157.4" y="67.3">27</text>
<text x="132" y="72.4">16</text>
<text x="132" y="74.9">17</text>
<text x="132" y="77.4">18</text>
<text x="157.4" y="77.4">23</text>
<text x="157.4" y="74.9">24</text>
<text x="157.4" y="72.4">25</text>
<text x="132" y="80">19</text>
<text x="132" y="82.5">20</text>
<text x="157.4" y="82.5">21</text>
<text x="157.4" y="80">22</text>
<text x="228.5" y="119.4">5</text>
<text x="228.5" y="116.8">6</text>
<text x="228.5" y="114.3">7</text>
<text x="228.5" y="124.4">3</text>
<text x="228.5" y="121.9">4</text>
<text x="228.5" y="129.5">1</text>
<text x="228.5" y="127">2</text>
<text x="46.3" y="160">1</text>
<text x="57.1" y="156.3" transform="rotate(-90 57.1 156.3)">16</text>
<text x="66" y="160">15</text>
<text x="82.5" y="160">1</text>
<text x="91.4" y="160">2</text>
<text x="46.3" y="162.5">2</text>
<text x="46.3" y="165.1">3</text>
<text x="66" y="167.6">12</text>
<text x="66" y="165.1">13</text>
<text x="66" y="162.5">14</text>
<text x="82.5" y="162.5">3</text>
<text x="82.5" y="165.1">5</text>
<text x="82.5" y="167.6">7</text>
<text x="91.4" y="162.5">4</text>
<text x="91.4" y="165.1">6</text>
<text x="91.4" y="167.6">8</text>
<text x="46.3" y="172.7">6</text>
<text x="66" y="172.7">10</text>
<text x="66" y="170.2">11</text>
<text x="81.9" y="172.7">11</text>
<text x="82.5" y="170.2">9</text>
<text x="90.8" y="170.2">10</text>
<text x="90.8" y="172.7">12</text>
<text x="46.3" y="177.8">4</text>
<text x="46.3" y="175.2">5</text>
<text x="66.6" y="177.8">7</text>
<text x="66.6" y="175.2">9</text>
<text x="81.9" y="175.2">13</text>
<text x="81.9" y="177.8">15</text>
<text x="90.8" y="175.2">14</text>
<text x="90.8" y="177.8">16</text>
<text x="57.1" y="183.6" transform="rotate(-90 57.1 183.6)">8</text>
</g>
<text font-size="1.3" fill="#939391" x="213.4" y="48">R1</text>
<g font-size="1.3" fill="#0f0f0f">
<text x="71.1" y="159.9">$8000</text>
<text x="71.1" y="165">$8800</text>
<text x="71.1" y="167.5">$8C00</text>
<text x="71.1" y="162.4">$8400</text>
<text x="71.1" y="172.6">$9400</text>
<text x="71.1" y="170.1">$9000</text>
<text x="71.1" y="175.1">$9800</text>
<text x="71.1" y="177.7">$9C00</text>
</g>
<g font-size="1" fill="#a90000">
<text x="233.1" y="36.8">1</text>
<text x="233.1" y="39.3">2</text>
<text x="233.1" y="41.8">3</text>
<text x="233.1" y="44.4">4</text>
<text x="233.1" y="46.9">5</text>
<text x="233.1" y="49.5">6</text>
<text x="233.1" y="52">7</text>
<text x="232.6" y="59.6">10</text>
<text x="233.1" y="54.5">8</text>
<text x="233.1" y="57.1">9</text>
<text x="232.6" y="62.2">11</text>
<text x="232.6" y="64.7">12</text>
<text x="232.6" y="67.2">13</text>
<text x="232.6" y="69.8">14</text>
<text x="232.6" y="72.3">15</text>
<text x="232.6" y="74.9">16</text>
</g>
<g font-size="1" fill="#006464">
<text x="237.2" y="37.6">VSS</text>
<text x="237.2" y="40.1">VDD</text>
<text x="237.2" y="42.7">VO</text>
<text x="237.2" y="45.2">RS</text>
<text x="237.2" y="47.8">R/W</text>
<text x="237.2" y="50.3">E</text>
<text x="237.2" y="52.8">DB0</text>
<text x="237.2" y="55.4">DB1</text>
<text x="237.2" y="57.9">DB2</text>
<text x="237.2" y="60.5">DB3</text>
<text x="237.2" y="63">DB4</text>
<text x="237.2" y="65.5">DB5</text>
<text x="237.2" y="68.1">DB6</text>
<text x="237.2" y="70.6">DB7</text>
<text x="237.2" y="73.2">A</text>
<text x="237.2" y="75.7">K</text>
</g>
</svg>
